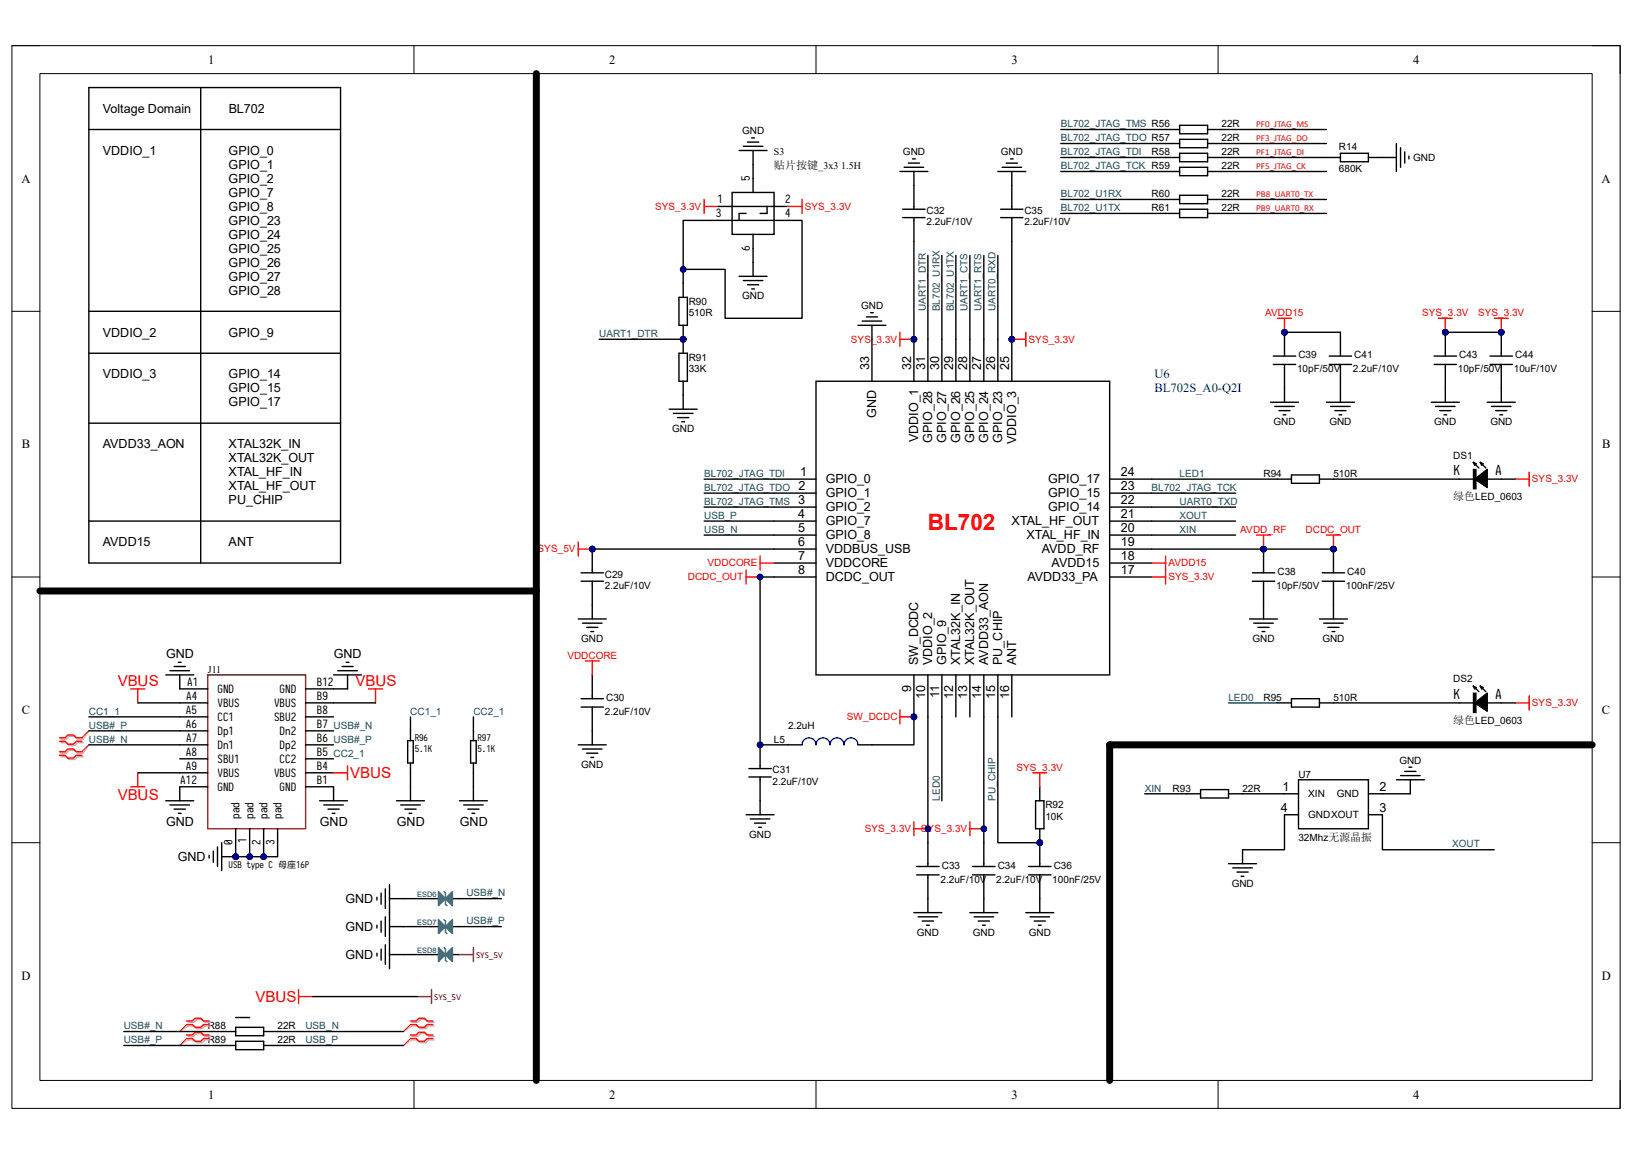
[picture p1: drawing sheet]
<svg xmlns="http://www.w3.org/2000/svg" width="297mm" height="210mm" viewBox="0 0 297 210" stroke-linecap="round" stroke-linejoin="round" font-family="sans-serif">
<path d="M2.2 8.3h292.7v193.4h-292.7z" fill="none" stroke="#000" stroke-width=".18"/>
<path d="M7.3 13.4h282.5v183.2h-282.5z" fill-rule="evenodd" fill="#fff"/>
<g fill="none" stroke="#000" stroke-width=".18">
<path d="M2.2 8.3h5.1M7.3 13.4h282.5v183.2h-282.5zM75.3 8.3v5.1M148.5 8.3v5.1M221.7 8.3v5.1M289.8 8.3h5.1v5.1M2.2 56.7h5.1M289.8 56.7h5.1M2.2 105h5.1M289.8 105h5.1M2.2 153.4h5.1M289.8 153.4h5.1"/>
<path d="M75.3 196.6v5.1M148.5 196.6v5.1M221.7 196.6v5.1M294.9 196.6v5.1"/>
</g>
<circle cx="166.3" cy="130.5" r=".51" fill="#000080"/>
<circle cx="166.3" cy="130.5" r=".51" fill="none" stroke="#000080" stroke-width=".18"/>
<circle cx="184.1" cy="61.7" r=".51" fill="#000080"/>
<circle cx="184.1" cy="61.7" r=".51" fill="none" stroke="#000080" stroke-width=".18"/>
<circle cx="166.3" cy="61.7" r=".51" fill="#000080"/>
<circle cx="166.3" cy="61.7" r=".51" fill="none" stroke="#000080" stroke-width=".18"/>
<path d="M148.5 69.4h53.5v53.4h-53.5z" fill-rule="evenodd" fill="#fff"/>
<path d="M148.5 69.4h53.5v53.4h-53.5zM140.9 87.2h7.6M140.9 89.7h7.6M140.9 92.3h7.6M140.9 94.8h7.6M140.9 97.4h7.6M140.9 99.9h7.6M140.9 102.5h7.6M140.9 105h7.6M166.3 122.8v7.7" fill="none" stroke="#000" stroke-width=".25"/>
<circle cx="166.3" cy="130.5" r=".51" fill="#000080"/>
<circle cx="166.3" cy="130.5" r=".51" fill="none" stroke="#000080" stroke-width=".18"/>
<g fill="none" stroke="#000" stroke-width=".25">
<path d="M184.1 61.7v7.7M202 99.9h7.6M202 97.4h7.6M202 94.8h7.6M202 92.3h7.6M202 89.7h7.6M202 87.2h7.6M202 105h7.6M202 102.5h7.6M168.9 122.8v7.7M171.4 122.8v7.7M174 122.8v7.7"/>
<path d="M176.5 122.8v7.7M179 122.8v7.7M181.6 122.8v7.7M184.1 122.8v7.7"/>
</g>
<circle cx="184.1" cy="61.7" r=".51" fill="#000080"/>
<circle cx="184.1" cy="61.7" r=".51" fill="none" stroke="#000080" stroke-width=".18"/>
<path d="M166.3 61.7v7.7M168.9 61.7v7.7M171.4 61.7v7.7M174 61.7v7.7M176.5 61.7v7.7M179 61.7v7.7M181.6 61.7v7.7" fill="none" stroke="#000" stroke-width=".25"/>
<circle cx="166.3" cy="61.7" r=".51" fill="#000080"/>
<circle cx="166.3" cy="61.7" r=".51" fill="none" stroke="#000080" stroke-width=".18"/>
<g fill="none" stroke="#000" stroke-width=".25">
<path d="M16.2 15.9h45.8v86.6h-45.8zM36.5 15.9v86.6M16.2 23.6h45.8M16.2 56.7h45.8M16.2 64.3h45.8M16.2 77h45.8M158.7 61.7v7.7M16.2 94.8h45.8M40.3 190.3h2.6M40.3 187.7h2.6M42.9 187h5.1v1.5h-5.1zM42.9 189.5h5.1v1.5h-5.1z"/>
<path d="M48 190.3h2.5M48 187.7h2.5"/>
</g>
<path d="M105.2 98.6v2.6M105.2 99.9h2.6" fill="none" stroke="#f00" stroke-width=".25"/>
<circle cx="107.8" cy="99.9" r=".51" fill="#000080"/>
<circle cx="107.8" cy="99.9" r=".51" fill="none" stroke="#000080" stroke-width=".18"/>
<path d="M105.2 112.6h5.1M106 113.4h3.6M106.8 114.2h2M107.5 114.9h.5M107.8 110.1v2.5" fill="none" stroke="#000" stroke-width=".25"/>
<circle cx="107.8" cy="99.9" r=".51" fill="#000080"/>
<circle cx="107.8" cy="99.9" r=".51" fill="none" stroke="#000080" stroke-width=".18"/>
<path d="M107.8 99.9v3.8" fill="none" stroke="#000" stroke-width=".25"/>
<circle cx="107.8" cy="99.9" r=".51" fill="#000080"/>
<circle cx="107.8" cy="99.9" r=".51" fill="none" stroke="#000080" stroke-width=".18"/>
<path d="M105.8 105.8h4M105.8 104.2h4M107.8 103.7v.5M107.8 105.8v4.3" fill="none" stroke="#000" stroke-width=".25"/>
<path d="M236.3 141.9h12.7v8.9h-12.7z" fill-rule="evenodd" fill="#fff"/>
<g fill="none" stroke="#000" stroke-width=".25">
<path d="M256.4 139.6h.5M216 144.5h2.5M218.5 143.7h5.1v1.5h-5.1zM223.6 144.5h2.5M223.6 157.2h5.1M224.3 157.9h3.6M225.1 158.7h2.1M225.9 159.5h.5M226.1 154.6v2.6M233.8 144.5h2.5M233.8 148.3h2.5M236.3 141.9h12.7v8.9h-12.7z"/>
<path d="M249 144.5h2.6M249 148.3h2.6M254.1 141.9h5.1M254.9 141.1h3.6M255.7 140.4h2M256.7 141.9v2.6M166.3 166.1h5.1M167.1 166.9h3.6M167.9 167.6h2M168.6 168.4h.5M168.9 163.5v2.6"/>
</g>
<path d="M166.3 149.5v2.6M166.3 150.8h2.6" fill="none" stroke="#f00" stroke-width=".25"/>
<circle cx="168.9" cy="150.8" r=".51" fill="#000080"/>
<circle cx="168.9" cy="150.8" r=".51" fill="none" stroke="#000080" stroke-width=".18"/>
<path d="M143.4 135.6h2.6M156.1 135.6h2.6" fill="none" stroke="#000" stroke-width=".25"/>
<path d="M146 135.6a1.27 1.27 0 0 1 1.2-1.3 1.27 1.27 0 0 1 1.3 1.3 1.27 1.27 0 0 1 1.3-1.3 1.27 1.27 0 0 1 1.3 1.3 1.27 1.27 0 0 1 1.2-1.3 1.27 1.27 0 0 1 1.3 1.3 1.27 1.27 0 0 1 1.3-1.3 1.27 1.27 0 0 1 1.2 1.3" fill="none" stroke="#00f" stroke-width=".25"/>
<path d="M135.8 103.7v2.6M135.8 105h2.5" fill="none" stroke="#f00" stroke-width=".25"/>
<circle cx="138.3" cy="105" r=".51" fill="#000080"/>
<circle cx="138.3" cy="105" r=".51" fill="none" stroke="#000080" stroke-width=".18"/>
<path d="M163.8 129.2v2.5M163.8 130.5h2.5" fill="none" stroke="#f00" stroke-width=".25"/>
<circle cx="166.3" cy="130.5" r=".51" fill="#000080"/>
<circle cx="166.3" cy="130.5" r=".51" fill="none" stroke="#000080" stroke-width=".18"/>
<path d="M232.5 87.2h2.5M235 86.4h5.1v1.6h-5.1zM240.1 87.2h2.6M265.6 87.2h2.5M268.1 84.1l1 1.1M268.1 84.1l.5 .3-.2 .3zM268.4 87.2l2.3-1.8v3.3zM269.4 84.1l1 1.1M269.4 84.1l.5 .3-.2 .3zM270.7 87.2h2.5" fill="none" stroke="#000" stroke-width=".25"/>
<g fill="#000">
<path d="M268.4 87.2l2.3-1.8v3.3z"/>
<path d="M268.1 85.4h.5v3.6h-.5z" fill-rule="evenodd"/>
</g>
<path d="M268.1 85.4h.5v3.6h-.5z" fill="none" stroke="#000" stroke-width=".18"/>
<path d="M163.8 60.5v2.5M163.8 61.7h2.5M275.8 87.2h2.5M278.3 85.9v2.6" fill="none" stroke="#f00" stroke-width=".25"/>
<circle cx="166.3" cy="61.7" r=".51" fill="#000080"/>
<circle cx="166.3" cy="61.7" r=".51" fill="none" stroke="#000080" stroke-width=".18"/>
<path d="M184.1 61.7h2.6M186.7 60.5v2.5" fill="none" stroke="#f00" stroke-width=".25"/>
<circle cx="184.1" cy="61.7" r=".51" fill="#000080"/>
<circle cx="184.1" cy="61.7" r=".51" fill="none" stroke="#000080" stroke-width=".18"/>
<path d="M176.5 149.6v2.5M176.5 150.8h2.5" fill="none" stroke="#f00" stroke-width=".25"/>
<circle cx="179" cy="150.8" r=".51" fill="#000080"/>
<circle cx="179" cy="150.8" r=".51" fill="none" stroke="#000080" stroke-width=".18"/>
<path d="M241.4 73.2h5.1M241.9 66.3h4.1M241.9 64.8h4.1M242.2 74h3.5M242.9 74.7h2.1M243.7 75.5h.5M243.9 60.5v4.3M243.9 66.3v6.9" fill="none" stroke="#000" stroke-width=".25"/>
<circle cx="233.8" cy="60.5" r=".51" fill="#000080"/>
<circle cx="233.8" cy="60.5" r=".51" fill="none" stroke="#000080" stroke-width=".18"/>
<path d="M233.8 60.5v3.8" fill="none" stroke="#000" stroke-width=".25"/>
<circle cx="233.8" cy="60.5" r=".51" fill="#000080"/>
<circle cx="233.8" cy="60.5" r=".51" fill="none" stroke="#000080" stroke-width=".18"/>
<path d="M231.2 73.2h5.1M231.7 66.3h4.1M231.7 64.8h4.1M232 74h3.6M232.7 74.7h2.1M233.5 75.5h.5M233.8 64.3v.5M233.8 66.3v6.9" fill="none" stroke="#000" stroke-width=".25"/>
<path d="M232.5 57.9h2.5M233.8 57.9v2.6M209.6 102.5h2.5M212.1 101.2v2.5" fill="none" stroke="#f00" stroke-width=".25"/>
<circle cx="233.8" cy="60.5" r=".51" fill="#000080"/>
<circle cx="233.8" cy="60.5" r=".51" fill="none" stroke="#000080" stroke-width=".18"/>
<path d="M228.7 97.4h2.5M230 97.4v2.5" fill="none" stroke="#f00" stroke-width=".25"/>
<circle cx="229.9" cy="99.9" r=".51" fill="#000080"/>
<circle cx="229.9" cy="99.9" r=".51" fill="none" stroke="#000080" stroke-width=".18"/>
<path d="M241.4 97.4h2.5M242.7 97.4v2.5" fill="none" stroke="#f00" stroke-width=".25"/>
<circle cx="242.7" cy="99.9" r=".51" fill="#000080"/>
<circle cx="242.7" cy="99.9" r=".51" fill="none" stroke="#000080" stroke-width=".18"/>
<circle cx="242.7" cy="99.9" r=".51" fill="#000080"/>
<circle cx="242.7" cy="99.9" r=".51" fill="none" stroke="#000080" stroke-width=".18"/>
<path d="M242.7 99.9v3.8" fill="none" stroke="#000" stroke-width=".25"/>
<circle cx="242.7" cy="99.9" r=".51" fill="#000080"/>
<circle cx="242.7" cy="99.9" r=".51" fill="none" stroke="#000080" stroke-width=".18"/>
<path d="M240.1 112.6h5.1M240.6 105.8h4.1M240.6 104.2h4.1M240.9 113.4h3.6M241.7 114.2h2M242.4 114.9h.5M242.7 103.7v.5M242.7 105.8v6.8" fill="none" stroke="#000" stroke-width=".25"/>
<circle cx="229.9" cy="99.9" r=".51" fill="#000080"/>
<circle cx="229.9" cy="99.9" r=".51" fill="none" stroke="#000080" stroke-width=".18"/>
<path d="M230 99.9v3.8" fill="none" stroke="#000" stroke-width=".25"/>
<circle cx="229.9" cy="99.9" r=".51" fill="#000080"/>
<circle cx="229.9" cy="99.9" r=".51" fill="none" stroke="#000080" stroke-width=".18"/>
<g fill="none" stroke="#000" stroke-width=".25">
<path d="M227.4 112.6h5.1M227.9 105.8h4.1M227.9 104.2h4.1M228.2 113.4h3.5M228.9 114.2h2.1M229.7 114.9h.5M230 103.7v.5M230 105.8v6.8M135.8 148.3h5.1M136.5 149h3.6M137.3 149.8h2M138.1 150.6h.5"/>
<path d="M138.3 145.7v2.6"/>
</g>
<path d="M209.6 105h2.5M212.1 103.7v2.6" fill="none" stroke="#f00" stroke-width=".25"/>
<circle cx="138.3" cy="135.6" r=".51" fill="#000080"/>
<circle cx="138.3" cy="135.6" r=".51" fill="none" stroke="#000080" stroke-width=".18"/>
<path d="M138.3 135.6v3.8" fill="none" stroke="#000" stroke-width=".25"/>
<circle cx="138.3" cy="135.6" r=".51" fill="#000080"/>
<circle cx="138.3" cy="135.6" r=".51" fill="none" stroke="#000080" stroke-width=".18"/>
<path d="M136.3 139.9h4.1M138.3 139.4v.5M136.3 141.4h4.1M138.3 141.4v4.3" fill="none" stroke="#000" stroke-width=".25"/>
<circle cx="273.2" cy="60.5" r=".51" fill="#000080"/>
<circle cx="273.2" cy="60.5" r=".51" fill="none" stroke="#000080" stroke-width=".18"/>
<path d="M273.2 60.5v3.8" fill="none" stroke="#000" stroke-width=".25"/>
<circle cx="273.2" cy="60.5" r=".51" fill="#000080"/>
<circle cx="273.2" cy="60.5" r=".51" fill="none" stroke="#000080" stroke-width=".18"/>
<path d="M270.7 73.2h5.1M271.2 66.3h4.1M271.2 64.8h4.1M271.4 74h3.6M272.2 74.7h2M273 75.5h.5M273.2 64.3v.5M273.2 66.3v6.9" fill="none" stroke="#000" stroke-width=".25"/>
<circle cx="263" cy="60.5" r=".51" fill="#000080"/>
<circle cx="263" cy="60.5" r=".51" fill="none" stroke="#000080" stroke-width=".18"/>
<path d="M263 60.5v3.8" fill="none" stroke="#000" stroke-width=".25"/>
<circle cx="263" cy="60.5" r=".51" fill="#000080"/>
<circle cx="263" cy="60.5" r=".51" fill="none" stroke="#000080" stroke-width=".18"/>
<path d="M260.5 73.2h5.1M261 66.3h4.1M261 64.8h4.1M261.2 74h3.6M262 74.7h2.1M262.8 75.5h.5M263 64.3v.5M263 66.3v6.9" fill="none" stroke="#000" stroke-width=".25"/>
<path d="M261.8 57.9h2.5M263 57.9v2.6" fill="none" stroke="#f00" stroke-width=".25"/>
<circle cx="263" cy="60.5" r=".51" fill="#000080"/>
<circle cx="263" cy="60.5" r=".51" fill="none" stroke="#000080" stroke-width=".18"/>
<path d="M271.9 57.9h2.6M273.2 57.9v2.6" fill="none" stroke="#f00" stroke-width=".25"/>
<circle cx="273.2" cy="60.5" r=".51" fill="#000080"/>
<circle cx="273.2" cy="60.5" r=".51" fill="none" stroke="#000080" stroke-width=".18"/>
<path d="M177 159.2h4.1M177 157.7h4.1M179 153.4v4.3M179 159.2v6.9M176.5 166.1h5.1M177.3 166.9h3.5M178 167.6h2.1M178.8 168.4h.5" fill="none" stroke="#000" stroke-width=".25"/>
<circle cx="189.2" cy="153.4" r=".51" fill="#000080"/>
<circle cx="189.2" cy="153.4" r=".51" fill="none" stroke="#000080" stroke-width=".18"/>
<path d="M189.2 153.4v3.8" fill="none" stroke="#000" stroke-width=".25"/>
<circle cx="189.2" cy="153.4" r=".51" fill="#000080"/>
<circle cx="189.2" cy="153.4" r=".51" fill="none" stroke="#000080" stroke-width=".18"/>
<path d="M187.2 159.2h4.1M187.2 157.7h4.1M189.2 157.2v.5M189.2 159.2v6.9M186.7 166.1h5.1M187.5 166.9h3.5M188.2 167.6h2M189 168.4h.5" fill="none" stroke="#000" stroke-width=".25"/>
<circle cx="189.2" cy="153.4" r=".51" fill="#000080"/>
<circle cx="189.2" cy="153.4" r=".51" fill="none" stroke="#000080" stroke-width=".18"/>
<path d="M189.2 143.2v2.5M189.2 150.8v2.6" fill="none" stroke="#000" stroke-width=".25"/>
<circle cx="189.2" cy="153.4" r=".51" fill="#000080"/>
<circle cx="189.2" cy="153.4" r=".51" fill="none" stroke="#000080" stroke-width=".18"/>
<g fill="none" stroke="#000" stroke-width=".25">
<path d="M163.8 31.2h5.1M164.3 38.1h4.1M164.3 39.6h4.1M164.5 30.4h3.6M165.3 29.7h2M166.1 28.9h.5M166.3 31.2v6.9M166.3 39.6v4.3M181.6 31.2h5.1M182.1 38.1h4.1M182.1 39.6h4.1M182.4 30.4h3.5"/>
<path d="M183.1 29.7h2.1M183.9 28.9h.5M184.1 31.2v6.9M184.1 39.6v4.3M105.2 135.6h5.1M105.8 128.7h4M105.8 127.2h4M106 136.3h3.6M106.8 137.1h2M107.5 137.8h.5M107.8 122.8v4.4M107.8 128.7v6.9"/>
<path d="M166.8 159.2h4.1M166.8 157.7h4.1M168.9 153.4v4.3M168.9 159.2v4.3M188.5 145.7h1.5v5.1h-1.5z"/>
</g>
<path d="M138.3 101.2v2.5M138.3 102.5h2.6M106.5 120.3h2.6M107.8 120.3v2.5M188 140.6h2.5M189.2 140.6v2.6" fill="none" stroke="#f00" stroke-width=".25"/>
<circle cx="124.3" cy="61.7" r=".51" fill="#000080"/>
<circle cx="124.3" cy="61.7" r=".51" fill="none" stroke="#000080" stroke-width=".18"/>
<path d="M124.3 61.7v2.6" fill="none" stroke="#000" stroke-width=".25"/>
<circle cx="124.3" cy="61.7" r=".51" fill="#000080"/>
<circle cx="124.3" cy="61.7" r=".51" fill="none" stroke="#000080" stroke-width=".18"/>
<path d="M121.8 74.5h5.1M122.5 75.2h3.6M123.3 76h2M123.6 64.3h1.5v5.1h-1.5zM124.1 76.8h.5M124.3 69.4v5.1" fill="none" stroke="#000" stroke-width=".25"/>
<circle cx="124.3" cy="61.7" r=".51" fill="#000080"/>
<circle cx="124.3" cy="61.7" r=".51" fill="none" stroke="#000080" stroke-width=".18"/>
<path d="M124.3 59.2v2.5" fill="none" stroke="#000" stroke-width=".25"/>
<circle cx="124.3" cy="61.7" r=".51" fill="#000080"/>
<circle cx="124.3" cy="61.7" r=".51" fill="none" stroke="#000080" stroke-width=".18"/>
<g fill="none" stroke="#000" stroke-width=".25">
<path d="M130.7 37.6h2.5M134.5 27.4h5.1M135.3 26.6h3.5M136 25.9h2.1M136.8 25.1h.5M137.1 27.4v2.5M140.9 37.6h2.5M123.6 54.1h1.5v5.1h-1.5zM124.3 51.6v2.5M130.7 40.1h2.5M134.5 50.3h5.1M135.3 51.1h3.5"/>
<path d="M136 51.8h2.1M136.8 52.6h.5M137.1 47.7v2.6M140.9 40.1h2.5"/>
</g>
<path d="M128.1 36.3v2.5M128.1 37.6h2.6M34 185.8h1l.5-.5h1l.5 .5h1.1M34 186.5h1l.5 .5h1l.5-.5h1.1M34 188.4h1l.5-.5h1l.5 .5h1.1M34 189h1l.5 .5h1l.5-.5h1.1M74.7 185.8h1l.5-.5h1l.6 .5h1M74.7 186.5h1l.5 .5h1l.6-.5h1M74.7 188.4h1l.5-.5h1l.6 .5h1M74.7 189h1l.5 .5h1l.6-.5h1" fill="none" stroke="#f00" stroke-width=".25"/>
<path d="M34.2 186.1h1.1l.5-.5h1l.5 .5h1M34.2 186.7h1.1l.5 .5h1l.5-.5h1M34.2 188.6h1.1l.5-.5h1l.5 .5h1M34.2 189.3h1.1l.5 .5h1l.5-.5h1M75 186.1h1l.5-.5h1l.5 .5h1M75 186.7h1l.5 .5h1l.5-.5h1M75 188.6h1l.5-.5h1l.5 .5h1M75 189.3h1l.5 .5h1l.5-.5h1" fill="none" stroke="#d0a3a3" stroke-width=".25"/>
<path d="M34.2 186.7l-1.5 1M34.2 189.3l-1.5 1M75 186.7l-1.6 1M75 189.3l-1.6 1" fill="none" stroke="#d0a3a3" stroke-width=".18"/>
<path d="M34 186.5l-1.3 1.2M34 189l-1.3 1.3M74.7 186.5l-1.3 1.2M74.7 189l-1.3 1.3" fill="none" stroke="#f00" stroke-width=".18"/>
<path d="M97.6 13.4v183.2M7.3 107.6h90.3M289.8 135.6h-87.8v61" fill="none" stroke="#000" stroke-width="1.3"/>
<path d="M133.2 35h7.7v7.7h-7.7z" fill-rule="evenodd" fill="#fff"/>
<g fill="none" stroke="#000" stroke-width=".25">
<path d="M133.2 35h7.7v7.7h-7.7zM133.2 37.6h7.7M135.8 38.8h-1.3v1.3M137.1 32.5v2.5M139.6 37.6v1.2h-1.3M133.2 40.1h7.7M137.1 42.7v2.5M232.5 127.9h2.5M235 127.2h5.1v1.5h-5.1zM240.1 127.9h2.6M265.6 127.9h2.5M268.1 124.9l1 1"/>
<path d="M268.1 124.9l.5 .2-.2 .3zM268.4 127.9l2.3-1.8v3.3zM269.4 124.9l1 1M269.4 124.9l.5 .2-.2 .3zM270.7 127.9h2.5"/>
</g>
<path d="M143.4 37.6h2.6M146 36.3v2.5M275.8 127.9h2.5M278.3 126.6v2.6" fill="none" stroke="#f00" stroke-width=".25"/>
<g fill="#000">
<path d="M268.4 127.9l2.3-1.8v3.3z"/>
<path d="M268.1 126.1h.5v3.6h-.5z" fill-rule="evenodd"/>
</g>
<path d="M268.1 126.1h.5v3.6h-.5z" fill="none" stroke="#000" stroke-width=".18"/>
<circle cx="42.9" cy="155.9" r=".51" fill="#000080"/>
<circle cx="42.9" cy="155.9" r=".51" fill="none" stroke="#000080" stroke-width=".18"/>
<circle cx="45.4" cy="155.9" r=".51" fill="#000080"/>
<circle cx="45.4" cy="155.9" r=".51" fill="none" stroke="#000080" stroke-width=".18"/>
<circle cx="48" cy="155.9" r=".51" fill="#000080"/>
<circle cx="48" cy="155.9" r=".51" fill="none" stroke="#000080" stroke-width=".18"/>
<path d="M37.8 122.8h17.8v28h-17.8z" fill-rule="evenodd" fill="#fff"/>
<path d="M37.8 122.8h17.8v28h-17.8z" fill="none" stroke="#800000" stroke-width=".25"/>
<g fill="none" stroke="#000" stroke-width=".25">
<path d="M32.7 125.4h5.1M32.7 127.9h5.1M32.7 130.5h5.1M32.7 133h5.1M32.7 135.6h5.1M32.7 138.1h5.1M55.6 125.4h5.1M55.6 127.9h5.1M55.6 130.5h5.1M55.6 133h5.1M55.6 135.6h5.1M55.6 138.1h5.1"/>
<path d="M32.7 140.6h5.1M32.7 143.2h5.1M42.9 150.8v5.1M55.6 140.6h5.1M55.6 143.2h5.1"/>
</g>
<circle cx="42.9" cy="155.9" r=".51" fill="#000080"/>
<circle cx="42.9" cy="155.9" r=".51" fill="none" stroke="#000080" stroke-width=".18"/>
<path d="M45.4 150.8v5.1" fill="none" stroke="#000" stroke-width=".25"/>
<circle cx="45.4" cy="155.9" r=".51" fill="#000080"/>
<circle cx="45.4" cy="155.9" r=".51" fill="none" stroke="#000080" stroke-width=".18"/>
<path d="M48 150.8v5.1" fill="none" stroke="#000" stroke-width=".25"/>
<circle cx="48" cy="155.9" r=".51" fill="#000080"/>
<circle cx="48" cy="155.9" r=".51" fill="none" stroke="#000080" stroke-width=".18"/>
<g fill="none" stroke="#000" stroke-width=".25">
<path d="M30.2 122.8h5.1M30.9 122.1h3.6M31.7 121.3h2M32.5 120.5h.5M32.7 122.8v2.6M60.7 122.8h5.1M61.5 122.1h3.5M62.2 121.3h2.1M63 120.5h.5M63.3 122.8v2.6M74.2 134.8h1v4.1h-1zM74.7 130.5v4.3"/>
<path d="M74.7 138.9v6.8M30.2 145.7h5.1M30.9 146.5h3.6M31.7 147.3h2M32.5 148h.5M32.7 143.2v2.5M38.1 155.7v.5M38.8 154.9v2M39.6 154.1v3.6M40.3 153.4v5.1M40.3 155.9h2.6M50.5 150.8v5.1"/>
<path d="M58.2 145.7h5.1M58.9 146.5h3.6M59.7 147.3h2M60.5 148h.5M60.7 143.2v2.5M72.2 145.7h5M72.9 146.5h3.6M73.7 147.3h2M74.4 148h.6"/>
</g>
<circle cx="42.9" cy="155.9" r=".51" fill="#000080"/>
<circle cx="42.9" cy="155.9" r=".51" fill="none" stroke="#000080" stroke-width=".18"/>
<g fill="none" stroke="#f00" stroke-width=".25">
<path d="M10.8 134.9h1l.6 .5h1l.5-.5h1M10.8 134.3h1l.6-.5h1l.5 .5h1M10.8 137.5h1l.6 .5h1l.5-.5h1M10.8 136.8h1l.6-.5h1l.5 .5h1M23.8 125.4h2.5M25.1 125.4v2.5M63.3 139.4v2.5M67.1 125.4h2.5M68.3 125.4v2.5M23.8 143.2h2.5M25.1 140.6v2.6M60.7 140.6h2.6"/>
<path d="M54.3 180.1v2.5M54.3 181.4h2.6"/>
</g>
<g fill="none" stroke="#000" stroke-width=".25">
<path d="M212.1 23.6h2.6M212.1 26.1h2.6M212.1 28.7h2.6M212.1 31.2h2.6M212.1 36.3h2.6M212.1 38.8h2.6M214.7 22.8h5.1v1.5h-5.1zM214.7 25.4h5.1v1.5h-5.1zM214.7 27.9h5.1v1.5h-5.1zM214.7 30.4h5.1v1.6h-5.1zM214.7 35.5h5.1v1.6h-5.1zM214.7 38.1h5.1v1.5h-5.1z"/>
<path d="M219.8 23.6h2.5M219.8 26.1h2.5M219.8 28.7h2.5M219.8 31.2h2.5M219.8 36.3h2.5M219.8 38.8h2.5M85.6 134.8h1.1v4.1h-1.1zM86.2 130.5v4.3M86.2 138.9v6.8M83.6 145.7h5.1M84.4 146.5h3.5M85.1 147.3h2.1"/>
<path d="M85.9 148h.5M78.5 163.5h1.3M82.3 163.5h1.3"/>
</g>
<path d="M11.1 135.2h1l.5 .5h1l.5-.5h1.1M11.1 134.5h1l.5-.5h1l.5 .5h1.1M11.1 137.7h1l.5 .5h1l.5-.5h1.1M11.1 137.1h1l.5-.5h1l.5 .5h1.1" fill="none" stroke="#d0a3a3" stroke-width=".25"/>
<path d="M16.2 133l-1 1.5M16.2 135.6l-1 1.5" fill="none" stroke="#d0a3a3" stroke-width=".18"/>
<path d="M16.2 133l-1.3 1.3M16.2 135.6l-1.3 1.2" fill="none" stroke="#f00" stroke-width=".18"/>
<path d="M76 181.4h2.5M78.5 180.1v2.5" fill="none" stroke="#800000" stroke-width=".25"/>
<path d="M79.8 162.3l1.3 1.2-1.3 1.3z" fill="#0b5394"/>
<path d="M79.8 162.3l1.3 1.2-1.3 1.3z" fill="none" stroke="#0b5394" stroke-width=".25"/>
<path d="M81.1 163.5l1.2-1.2v2.5z" fill="#0b5394"/>
<path d="M80.8 162.3l.3 .2v2.1l.2 .2M81.1 163.5l1.2-1.2v2.5z" fill="none" stroke="#0b5394" stroke-width=".25"/>
<path d="M68.6 163.3v.5M69.4 162.5v2.1M70.1 161.8v3.5M70.9 161v5.1M70.9 163.5h2.5M78.5 168.6h1.3M82.3 168.6h1.3" fill="none" stroke="#000" stroke-width=".25"/>
<path d="M79.8 167.4l1.3 1.2-1.3 1.3z" fill="#0b5394"/>
<path d="M79.8 167.4l1.3 1.2-1.3 1.3z" fill="none" stroke="#0b5394" stroke-width=".25"/>
<path d="M81.1 168.6l1.2-1.2v2.5z" fill="#0b5394"/>
<path d="M80.8 167.4l.3 .2v2.1l.2 .2M81.1 168.6l1.2-1.2v2.5z" fill="none" stroke="#0b5394" stroke-width=".25"/>
<path d="M68.6 168.4v.5M69.4 167.6v2.1M70.1 166.9v3.5M70.9 166.1v5.1M70.9 168.6h2.5M78.5 173.7h1.3M82.3 173.7h1.3" fill="none" stroke="#000" stroke-width=".25"/>
<path d="M79.8 172.5l1.3 1.2-1.3 1.3z" fill="#0b5394"/>
<path d="M79.8 172.5l1.3 1.2-1.3 1.3z" fill="none" stroke="#0b5394" stroke-width=".25"/>
<path d="M81.1 173.7l1.2-1.2v2.5z" fill="#0b5394"/>
<path d="M80.8 172.5l.3 .2v2l.2 .3M81.1 173.7l1.2-1.2v2.5z" fill="none" stroke="#0b5394" stroke-width=".25"/>
<g fill="none" stroke="#000" stroke-width=".25">
<path d="M241.4 28.7h2.5M243.9 27.9h5.1v1.5h-5.1zM249 28.7h5.1M254.1 26.1v5.1M254.9 26.9v3.5M255.7 27.6v2.1M256.4 28.4v.5M156.1 59.2h5.1M156.9 58.4h3.6M157.7 57.7h2M158.4 56.9h.5M158.7 59.2v2.5"/>
<path d="M107.8 99.9h33.1M68.6 173.5v.5M69.4 172.7v2M70.1 171.9v3.6M70.9 171.2v5.1M70.9 173.7h2.5M22.5 187.7h17.8M22.5 190.3h17.8M42.9 185.2h2.5M50.5 187.7h22.9M50.5 190.3h22.9"/>
</g>
<path d="M83.6 173.7h2.6M86.2 172.5v2.5" fill="none" stroke="#800000" stroke-width=".25"/>
<circle cx="107.8" cy="99.9" r=".51" fill="#000080"/>
<circle cx="107.8" cy="99.9" r=".51" fill="none" stroke="#000080" stroke-width=".18"/>
<path d="M209.6 97.4h15.3M209.6 94.8h15.3M166.3 130.5v5.1h-7.6M208.3 144.5h7.7M226.1 144.5h7.7M233.8 148.3v6.3h-7.7M251.6 148.3v6.3h20.3M251.6 144.5h5.1" fill="none" stroke="#000" stroke-width=".25"/>
<circle cx="166.3" cy="130.5" r=".51" fill="#000080"/>
<circle cx="166.3" cy="130.5" r=".51" fill="none" stroke="#000080" stroke-width=".18"/>
<path d="M140.9 105h-2.6v30.6h5.1" fill="none" stroke="#000" stroke-width=".25"/>
<circle cx="138.3" cy="135.6" r=".51" fill="#000080"/>
<circle cx="138.3" cy="135.6" r=".51" fill="none" stroke="#000080" stroke-width=".18"/>
<circle cx="138.3" cy="105" r=".51" fill="#000080"/>
<circle cx="138.3" cy="105" r=".51" fill="none" stroke="#000080" stroke-width=".18"/>
<g fill="none" stroke="#000" stroke-width=".25">
<path d="M168.9 46.5v15.2M171.4 46.5v15.2M174 46.5v15.2M176.5 46.5v15.2M179 46.5v15.2M181.6 46.5v15.2M233.8 60.5h10.1M128.1 87.2h12.8M128.1 92.3h12.8M128.1 89.7h12.8M128.1 97.4h12.8M209.6 87.2h22.9"/>
<path d="M209.6 92.3h15.3M242.7 87.2h22.9M273.2 87.2h2.6M171.4 130.5v15.2"/>
</g>
<circle cx="233.8" cy="60.5" r=".51" fill="#000080"/>
<circle cx="233.8" cy="60.5" r=".51" fill="none" stroke="#000080" stroke-width=".18"/>
<path d="M209.6 99.9h33.1" fill="none" stroke="#000" stroke-width=".25"/>
<circle cx="229.9" cy="99.9" r=".51" fill="#000080"/>
<circle cx="229.9" cy="99.9" r=".51" fill="none" stroke="#000080" stroke-width=".18"/>
<circle cx="242.7" cy="99.9" r=".51" fill="#000080"/>
<circle cx="242.7" cy="99.9" r=".51" fill="none" stroke="#000080" stroke-width=".18"/>
<path d="M263 60.5h10.2" fill="none" stroke="#000" stroke-width=".25"/>
<circle cx="263" cy="60.5" r=".51" fill="#000080"/>
<circle cx="263" cy="60.5" r=".51" fill="none" stroke="#000080" stroke-width=".18"/>
<circle cx="273.2" cy="60.5" r=".51" fill="#000080"/>
<circle cx="273.2" cy="60.5" r=".51" fill="none" stroke="#000080" stroke-width=".18"/>
<path d="M179 130.5v22.9" fill="none" stroke="#000" stroke-width=".25"/>
<circle cx="179" cy="150.8" r=".51" fill="#000080"/>
<circle cx="179" cy="150.8" r=".51" fill="none" stroke="#000080" stroke-width=".18"/>
<path d="M168.9 130.5v22.9" fill="none" stroke="#000" stroke-width=".25"/>
<circle cx="168.9" cy="150.8" r=".51" fill="#000080"/>
<circle cx="168.9" cy="150.8" r=".51" fill="none" stroke="#000080" stroke-width=".18"/>
<path d="M181.6 130.5v22.9h7.6" fill="none" stroke="#000" stroke-width=".25"/>
<circle cx="189.2" cy="153.4" r=".51" fill="#000080"/>
<circle cx="189.2" cy="153.4" r=".51" fill="none" stroke="#000080" stroke-width=".18"/>
<path d="M166.3 43.9v17.8" fill="none" stroke="#000" stroke-width=".25"/>
<circle cx="166.3" cy="61.7" r=".51" fill="#000080"/>
<circle cx="166.3" cy="61.7" r=".51" fill="none" stroke="#000080" stroke-width=".18"/>
<path d="M184.1 43.9v17.8" fill="none" stroke="#000" stroke-width=".25"/>
<circle cx="184.1" cy="61.7" r=".51" fill="#000080"/>
<circle cx="184.1" cy="61.7" r=".51" fill="none" stroke="#000080" stroke-width=".18"/>
<path d="M109.1 61.7h15.2" fill="none" stroke="#000" stroke-width=".25"/>
<circle cx="124.3" cy="61.7" r=".51" fill="#000080"/>
<circle cx="124.3" cy="61.7" r=".51" fill="none" stroke="#000080" stroke-width=".18"/>
<path d="M137.1 29.9v2.6M130.7 40.1h-6.4v11.5M137.1 45.2v2.5M128.1 94.8h12.8" fill="none" stroke="#000" stroke-width=".25"/>
<circle cx="124.3" cy="49" r=".51" fill="#000080"/>
<circle cx="124.3" cy="49" r=".51" fill="none" stroke="#000080" stroke-width=".18"/>
<path d="M143.4 40.1h2.6v17.8h-14v-8.9h-7.7" fill="none" stroke="#000" stroke-width=".25"/>
<circle cx="124.3" cy="49" r=".51" fill="#000080"/>
<circle cx="124.3" cy="49" r=".51" fill="none" stroke="#000080" stroke-width=".18"/>
<path d="M209.6 89.7h15.3M60.7 127.9h7.6M242.7 127.9h22.9M273.2 127.9h2.6M42.9 155.9h7.6" fill="none" stroke="#000" stroke-width=".25"/>
<path d="M223.6 127.9h8.9" fill="none" stroke="#000080" stroke-width=".25"/>
<circle cx="42.9" cy="155.9" r=".51" fill="#000080"/>
<circle cx="42.9" cy="155.9" r=".51" fill="none" stroke="#000080" stroke-width=".18"/>
<circle cx="45.4" cy="155.9" r=".51" fill="#000080"/>
<circle cx="45.4" cy="155.9" r=".51" fill="none" stroke="#000080" stroke-width=".18"/>
<circle cx="48" cy="155.9" r=".51" fill="#000080"/>
<circle cx="48" cy="155.9" r=".51" fill="none" stroke="#000080" stroke-width=".18"/>
<g fill="none" stroke="#000" stroke-width=".25">
<path d="M193.1 23.6h19M193.1 26.1h19M193.1 28.7h19M193.1 31.2h19M193.1 36.3h19M193.1 38.8h19M222.3 23.6h19.1M222.3 26.1h19.1M222.3 28.7h19.1M222.3 31.2h19.1M222.3 36.3h19.1M222.3 38.8h19.1"/>
<path d="M16.2 130.5h16.5M16.2 133h16.5M16.2 135.6h16.5M25.1 127.9h7.6M60.7 125.4h2.6M25.1 140.6h7.6M73.4 163.5h5.1M73.4 168.6h5.1M73.4 173.7h5.1M83.6 163.5h7.6M83.6 168.6h7.6M56.9 181.4h19.1"/>
</g>
<text font-size="4.1" fill="#f00" x="168.9" y="96.5">BL702</text>
<g font-size="2.8" fill="#f00">
<text x="21.4" y="124.8">VBUS</text>
<text x="64.7" y="124.8">VBUS</text>
<text x="63.8" y="141.6">VBUS</text>
<text x="21.4" y="145.7">VBUS</text>
<text x="46.5" y="182.3">VBUS</text>
</g>
<g font-size="2.5">
<text x="264.5" y="86.5">K</text>
<text x="272.1" y="86.5">A</text>
<text x="264.5" y="127.3">K</text>
<text x="272.1" y="127.3">A</text>
</g>
<g font-size="2.3">
<text x="37.9" y="11.6">1</text>
<text x="110.9" y="11.6">2</text>
<text x="184.1" y="11.6">3</text>
<text x="257.2" y="11.6">4</text>
<text x="18.7" y="20.5">Voltage Domain</text>
<text x="41.6" y="20.5">BL702</text>
<text x="18.7" y="28.2">VDDIO_1</text>
<text x="41.6" y="28.2">GPIO_0</text>
<text x="3.9" y="33.2">A</text>
<text x="41.6" y="30.7">GPIO_1</text>
<text x="41.6" y="33.3">GPIO_2</text>
<text x="41.6" y="35.8">GPIO_7</text>
<text x="291.5" y="33.2">A</text>
<text x="41.6" y="38.4">GPIO_8</text>
<text x="41.6" y="40.9">GPIO_23</text>
<text x="41.6" y="43.4">GPIO_24</text>
<text x="41.6" y="46">GPIO_25</text>
<text x="41.6" y="48.5">GPIO_26</text>
<text x="41.6" y="51.1">GPIO_27</text>
<text x="41.6" y="53.6">GPIO_28</text>
<text x="18.7" y="61.3">VDDIO_2</text>
<text x="41.6" y="61.3">GPIO_9</text>
<text x="18.7" y="68.9">VDDIO_3</text>
<text x="41.6" y="68.9">GPIO_14</text>
<text x="41.6" y="71.4">GPIO_15</text>
<text x="158.2" y="67.4" transform="rotate(-90 158.2 67.4)">33</text>
<text x="165.8" y="67.4" transform="rotate(-90 165.8 67.4)">32</text>
<text x="168.4" y="67.4" transform="rotate(-90 168.4 67.4)">31</text>
<text x="170.9" y="67.4" transform="rotate(-90 170.9 67.4)">30</text>
<text x="173.5" y="67.4" transform="rotate(-90 173.5 67.4)">29</text>
<text x="176" y="67.4" transform="rotate(-90 176 67.4)">28</text>
<text x="178.6" y="67.4" transform="rotate(-90 178.6 67.4)">27</text>
<text x="181.1" y="67.4" transform="rotate(-90 181.1 67.4)">26</text>
<text x="183.6" y="67.4" transform="rotate(-90 183.6 67.4)">25</text>
<text x="41.6" y="74">GPIO_17</text>
<text x="159.5" y="76.1" transform="rotate(-90 159.5 76.1)">GND</text>
<text x="4" y="81.6">B</text>
<text x="18.7" y="81.6">AVDD33_AON</text>
<text x="41.6" y="81.6">XTAL32K_IN</text>
<text x="167.1" y="80.5" transform="rotate(-90 167.1 80.5)">VDDIO_1</text>
<text x="169.7" y="80.6" transform="rotate(-90 169.7 80.6)">GPIO_28</text>
<text x="172.2" y="80.6" transform="rotate(-90 172.2 80.6)">GPIO_27</text>
<text x="174.8" y="80.6" transform="rotate(-90 174.8 80.6)">GPIO_26</text>
<text x="177.3" y="80.6" transform="rotate(-90 177.3 80.6)">GPIO_25</text>
<text x="179.8" y="80.6" transform="rotate(-90 179.8 80.6)">GPIO_24</text>
<text x="182.4" y="80.6" transform="rotate(-90 182.4 80.6)">GPIO_23</text>
<text x="184.9" y="80.8" transform="rotate(-90 184.9 80.8)">VDDIO_3</text>
<text x="291.6" y="81.6">B</text>
<text x="41.6" y="84.2">XTAL32K_OUT</text>
<text x="41.6" y="86.7">XTAL_HF_IN</text>
<text x="41.6" y="89.2">XTAL_HF_OUT</text>
<text x="145.3" y="89.2">2</text>
<text x="145.6" y="86.7">1</text>
<text x="150.3" y="88">GPIO_0</text>
<text x="190.8" y="88">GPIO_17</text>
<text x="204" y="89.2">23</text>
<text x="204" y="86.7">24</text>
<text x="41.6" y="91.8">PU_CHIP</text>
<text x="145.3" y="91.8">3</text>
<text x="145.3" y="94.3">4</text>
<text x="150.3" y="90.5">GPIO_1</text>
<text x="150.3" y="93">GPIO_2</text>
<text x="150.3" y="95.6">GPIO_7</text>
<text x="184.1" y="95.6">XTAL_HF_OUT</text>
<text x="190.8" y="93">GPIO_14</text>
<text x="190.8" y="90.5">GPIO_15</text>
<text x="204" y="94.3">21</text>
<text x="204" y="91.8">22</text>
<text x="18.7" y="99.4">AVDD15</text>
<text x="41.6" y="99.4">ANT</text>
<text x="145.3" y="96.9">5</text>
<text x="145.3" y="99.4">6</text>
<text x="145.3" y="102">7</text>
<text x="150.3" y="98.2">GPIO_8</text>
<text x="150.3" y="100.7">VDDBUS_USB</text>
<text x="186.8" y="98.2">XTAL_HF_IN</text>
<text x="189.6" y="100.7">AVDD_RF</text>
<text x="204" y="102">18</text>
<text x="204" y="99.4">19</text>
<text x="204" y="96.9">20</text>
<text x="145.3" y="104.5">8</text>
<text x="150.3" y="103.3">VDDCORE</text>
<text x="150.3" y="105.8">DCDC_OUT</text>
<text x="187" y="105.8">AVDD33_PA</text>
<text x="191.4" y="103.3">AVDD15</text>
<text x="204" y="104.5">17</text>
<text x="30.2" y="119.8">GND</text>
<text x="60.7" y="119.8">GND</text>
<text x="167.1" y="121" transform="rotate(-90 167.1 121)">SW_DCDC</text>
<text x="169.7" y="121" transform="rotate(-90 169.7 121)">VDDIO_2</text>
<text x="172.2" y="121" transform="rotate(-90 172.2 121)">GPIO_9</text>
<text x="174.8" y="121" transform="rotate(-90 174.8 121)">XTAL32K_IN</text>
<text x="177.3" y="121" transform="rotate(-90 177.3 121)">XTAL32K_OUT</text>
<text x="179.8" y="121" transform="rotate(-90 179.8 121)">AVDD33_AON</text>
<text x="182.4" y="121" transform="rotate(-90 182.4 121)">PU_CHIP</text>
<text x="184.9" y="121" transform="rotate(-90 184.9 121)">ANT</text>
<text x="4" y="130">C</text>
<text x="165.8" y="126" transform="rotate(-90 165.8 126)">9</text>
<text x="168.4" y="127.3" transform="rotate(-90 168.4 127.3)">10</text>
<text x="170.9" y="127" transform="rotate(-90 170.9 127)">11</text>
<text x="173.5" y="127.3" transform="rotate(-90 173.5 127.3)">12</text>
<text x="176" y="127.3" transform="rotate(-90 176 127.3)">13</text>
<text x="178.6" y="127.3" transform="rotate(-90 178.6 127.3)">14</text>
<text x="181.1" y="127.3" transform="rotate(-90 181.1 127.3)">15</text>
<text x="183.6" y="127.3" transform="rotate(-90 183.6 127.3)">16</text>
<text x="291.5" y="130">C</text>
<text x="233.4" y="144">1</text>
<text x="251" y="144">2</text>
<text x="233.1" y="147.8">4</text>
<text x="251" y="147.8">3</text>
<text x="30.2" y="150.3">GND</text>
<text x="58.2" y="150.3">GND</text>
<text x="72.2" y="150.3">GND</text>
<text x="83.7" y="150.3">GND</text>
<text x="32.3" y="156.7">GND</text>
<text x="62.9" y="164.3">GND</text>
<text x="62.9" y="169.4">GND</text>
<text x="3.9" y="178.3">D</text>
<text x="62.9" y="174.5">GND</text>
<text x="291.5" y="178.3">D</text>
<text x="37.9" y="199.9">1</text>
<text x="110.9" y="199.9">2</text>
<text x="184.1" y="199.9">3</text>
<text x="257.2" y="199.9">4</text>
</g>
<g font-size="2.3" fill="#000080">
<text x="210.1" y="68.9">U6</text>
<text x="210.1" y="71.4">BL702S_A0-Q2I</text>
</g>
<g font-size="2">
<text x="136.5" y="33" transform="rotate(-90 136.5 33)">5</text>
<text x="140.8" y="30.7">贴片按键_3x3 1.5H</text>
<text x="130.3" y="39.5">3</text>
<text x="130.6" y="37">1</text>
<text x="142.9" y="37">2</text>
<text x="142.9" y="39.5">4</text>
<text x="136.5" y="45.6" transform="rotate(-90 136.5 45.6)">6</text>
<text x="264.5" y="91.1">绿色LED_0603</text>
<text x="34.1" y="124.8">A1</text>
<text x="57.7" y="124.8">B12</text>
<text x="33.8" y="129.9">A5</text>
<text x="33.9" y="127.3">A4</text>
<text x="39.6" y="126.1">GND</text>
<text x="39.6" y="128.7">VBUS</text>
<text x="39.6" y="131.2">CC1</text>
<text x="49.9" y="131.2">SBU2</text>
<text x="49.9" y="128.7">VBUS</text>
<text x="50.9" y="126.1">GND</text>
<text x="57.7" y="129.9">B8</text>
<text x="57.7" y="127.3">B9</text>
<text x="264.5" y="131.8">绿色LED_0603</text>
<text x="33.8" y="132.5">A6</text>
<text x="33.8" y="137.5">A8</text>
<text x="33.9" y="135">A7</text>
<text x="39.6" y="133.7">Dp1</text>
<text x="39.6" y="136.3">Dn1</text>
<text x="50.9" y="136.3">Dp2</text>
<text x="50.9" y="133.7">Dn2</text>
<text x="57.7" y="137.5">B5 CC2_1</text>
<text x="57.7" y="135">B6 USB#_P</text>
<text x="57.7" y="132.5">B7 USB#_N</text>
<text x="32.8" y="142.6">A12</text>
<text x="33.8" y="140.1">A9</text>
<text x="39.6" y="138.8">SBU1</text>
<text x="39.6" y="141.4">VBUS</text>
<text x="39.6" y="143.9">GND</text>
<text x="49.9" y="141.4">VBUS</text>
<text x="50.9" y="143.9">GND</text>
<text x="50.9" y="138.8">CC2</text>
<text x="57.7" y="142.6">B1</text>
<text x="57.7" y="140.1">B4</text>
<text x="43.6" y="149.1" transform="rotate(-90 43.6 149.1)">pad</text>
<text x="46.1" y="149.1" transform="rotate(-90 46.1 149.1)">pad</text>
<text x="48.7" y="149.1" transform="rotate(-90 48.7 149.1)">pad</text>
<text x="51.2" y="149.1" transform="rotate(-90 51.2 149.1)">pad</text>
<text x="42.3" y="153.8" transform="rotate(-90 42.3 153.8)">0</text>
<text x="44.9" y="153.5" transform="rotate(-90 44.9 153.5)">1</text>
<text x="47.4" y="153.8" transform="rotate(-90 47.4 153.8)">2</text>
<text x="50" y="153.8" transform="rotate(-90 50 153.8)">3</text>
</g>
<g font-size="1.8" fill="#134f5c">
<text x="193" y="23.2">BL702_JTAG_TMS R56</text>
<text x="193" y="25.7">BL702_JTAG_TDO R57</text>
<text x="193" y="28.3">BL702_JTAG_TDI</text>
<text x="193" y="30.8">BL702_JTAG_TCK R59</text>
<text x="193" y="35.9">BL702_U1RX</text>
<text x="193" y="38.4">BL702_U1TX</text>
<text x="168.5" y="56.6" transform="rotate(-90 168.5 56.6)">UART1_DTR</text>
<text x="171" y="56.6" transform="rotate(-90 171 56.6)">BL702_U1RX</text>
<text x="173.6" y="56.6" transform="rotate(-90 173.6 56.6)">BL702_U1TX</text>
<text x="176.1" y="56.6" transform="rotate(-90 176.1 56.6)">UART1_CTS</text>
<text x="178.6" y="56.6" transform="rotate(-90 178.6 56.6)">UART1_RTS</text>
<text x="181.2" y="56.6" transform="rotate(-90 181.2 56.6)">UART0_RXD</text>
<text x="109.1" y="61.3">UART1_DTR</text>
<text x="128.1" y="86.8">BL702_JTAG_TDI</text>
<text x="128.1" y="89.3">BL702_JTAG_TDO</text>
<text x="209.6" y="89.3">BL702_JTAG_TCK</text>
<text x="214.7" y="86.8">LED1</text>
<text x="128.1" y="94.4">USB_P</text>
<text x="128.1" y="91.9">BL702_JTAG_TMS</text>
<text x="214.7" y="94.4">XOUT</text>
<text x="214.7" y="91.9">UART0_TXD</text>
<text x="128.1" y="97">USB_N</text>
<text x="214.7" y="97">XIN</text>
<text x="16.2" y="130">CC1_1</text>
<text x="74.7" y="130">CC1_1</text>
<text x="86.1" y="130">CC2_1</text>
<text x="223.6" y="127.5">LED0</text>
<text x="16.2" y="135.2">USB#_N</text>
<text x="16.2" y="132.6">USB#_P</text>
<text x="171" y="145.7" transform="rotate(-90 171 145.7)">LED0</text>
<text x="181.2" y="145.7" transform="rotate(-90 181.2 145.7)">PU_CHIP</text>
<text x="208.3" y="144.1">XIN</text>
<text x="264.3" y="154.2">XOUT</text>
<text x="84.9" y="163.2">USB#_N</text>
<text x="84.9" y="168.2">USB#_P</text>
<text x="22.5" y="187.3">USB#_N</text>
<text x="22.5" y="189.9">USB#_P</text>
<text x="55.6" y="187.3">USB_N</text>
<text x="55.6" y="189.9">USB_P</text>
</g>
<g font-size="1.8">
<text x="222.3" y="23.2">22R</text>
<text x="135.1" y="24.4">GND</text>
<text x="140.8" y="28.2">S3</text>
<text x="164.3" y="28.3">GND</text>
<text x="182.2" y="28.3">GND</text>
<text x="209.6" y="28.3">R58</text>
<text x="222.3" y="25.7">22R</text>
<text x="222.3" y="28.3">22R</text>
<text x="243.7" y="27.3">R14</text>
<text x="257.2" y="29.3">GND</text>
<text x="209.6" y="35.9">R60</text>
<text x="222.3" y="30.8">22R</text>
<text x="222.3" y="35.9">22R</text>
<text x="243.7" y="31.3">680K</text>
<text x="168.6" y="38.9">C32</text>
<text x="168.6" y="41">2.2uF/10V</text>
<text x="186.4" y="38.9">C35</text>
<text x="186.4" y="41">2.2uF/10V</text>
<text x="209.6" y="38.4">R61</text>
<text x="222.3" y="38.4">22R</text>
<text x="125.3" y="55.5">R90</text>
<text x="125.3" y="57.5">510R</text>
<text x="135.1" y="54.5">GND</text>
<text x="156.7" y="56.3">GND</text>
<text x="125.3" y="65.7">R91</text>
<text x="236.3" y="65.2">C39</text>
<text x="246.5" y="65.2">C41</text>
<text x="265.6" y="65.2">C43</text>
<text x="275.8" y="65.2">C44</text>
<text x="125.3" y="67.7">33K</text>
<text x="236.1" y="67.7">10pF/50V</text>
<text x="246.2" y="67.7">2.2uF/10V</text>
<text x="265.3" y="67.7">10pF/50V</text>
<text x="275.5" y="67.7">10uF/10V</text>
<text x="231.8" y="77.4">GND</text>
<text x="241.9" y="77.4">GND</text>
<text x="261" y="77.4">GND</text>
<text x="271.2" y="77.4">GND</text>
<text x="122.3" y="78.7">GND</text>
<text x="264.5" y="83.5">DS1</text>
<text x="230" y="86.8">R94</text>
<text x="242.7" y="86.8">510R</text>
<text x="110.1" y="105.1">C29</text>
<text x="110.1" y="107.1">2.2uF/10V</text>
<text x="232.2" y="107.1">10pF/50V</text>
<text x="232.5" y="104.6">C38</text>
<text x="244.9" y="107.1">100nF/25V</text>
<text x="245.2" y="104.6">C40</text>
<text x="105.8" y="116.8">GND</text>
<text x="228" y="116.8">GND</text>
<text x="240.7" y="116.8">GND</text>
<text x="37.8" y="122.4">J11</text>
<text x="264.5" y="124.2">DS2</text>
<text x="110.1" y="130">2.2uF/10V</text>
<text x="110.3" y="127.5">C30</text>
<text x="230" y="127.5">R95</text>
<text x="242.7" y="127.5">510R</text>
<text x="140.8" y="135.2">L5</text>
<text x="143.4" y="132.6">2.2uH</text>
<text x="105.8" y="139.7">GND</text>
<text x="140.6" y="140.8">C31</text>
<text x="140.6" y="142.8">2.2uF/10V</text>
<text x="236.3" y="141.5">U7</text>
<text x="254.7" y="139">GND</text>
<text x="190.2" y="147.1">R92</text>
<text x="190.2" y="149.1">10K</text>
<text x="213.4" y="144.1">R93</text>
<text x="226.1" y="144.1">22R</text>
<text x="238.1" y="145.1">XIN</text>
<text x="238.1" y="148.9">GNDXOUT</text>
<text x="243.3" y="145.1">GND</text>
<text x="136.4" y="152.4">GND</text>
<text x="236.3" y="153">32Mhz无源晶振</text>
<text x="171.2" y="160.6">2.2uF/10V</text>
<text x="171.4" y="158.1">C33</text>
<text x="181.3" y="160.6">2.2uF/10V</text>
<text x="181.6" y="158.1">C34</text>
<text x="191.5" y="160.6">100nF/25V</text>
<text x="191.8" y="158.1">C36</text>
<text x="224.2" y="161.4">GND</text>
<text x="166.9" y="170.3">GND</text>
<text x="177" y="170.3">GND</text>
<text x="187.2" y="170.3">GND</text>
<text x="37.8" y="189.9">R89</text>
<text x="37.8" y="187.3">R88</text>
<text x="50.5" y="189.9">22R</text>
<text x="50.5" y="187.3">22R</text>
</g>
<g font-size="1.8" fill="#f00">
<text x="119.2" y="38.2">SYS_3.3V</text>
<text x="146.5" y="38.2">SYS_3.3V</text>
<text x="230.3" y="57.5">AVDD15</text>
<text x="258.8" y="57.5">SYS_3.3V</text>
<text x="269" y="57.5">SYS_3.3V</text>
<text x="154.9" y="62.4">SYS_3.3V</text>
<text x="187.2" y="62.4">SYS_3.3V</text>
<text x="278.8" y="87.8">SYS_3.3V</text>
<text x="97.8" y="100.5">SYS_5V</text>
<text x="225.7" y="97">AVDD_RF</text>
<text x="237.6" y="97">DCDC_OUT</text>
<text x="125.2" y="105.6">DCDC_OUT</text>
<text x="128.8" y="103.1">VDDCORE</text>
<text x="212.6" y="103.1">AVDD15</text>
<text x="212.6" y="105.6">SYS_3.3V</text>
<text x="103.3" y="119.9">VDDCORE</text>
<text x="154.1" y="131.1">SW_DCDC</text>
<text x="278.8" y="128.5">SYS_3.3V</text>
<text x="185" y="140.3">SYS_3.3V</text>
<text x="157.4" y="151.4">SYS_3.3V</text>
<text x="167.6" y="151.4">SYS_3.3V</text>
</g>
<g font-size="1.7" fill="#c00">
<text x="228.6" y="23.1">PF0_JTAG_MS</text>
<text x="228.6" y="28.2">PF1_JTAG_DI</text>
<text x="228.6" y="25.7">PF3_JTAG_DO</text>
<text x="228.6" y="30.7">PF5_JTAG_CK</text>
<text x="228.6" y="35.9">PB8_UART0_TX</text>
<text x="228.6" y="38.4">PB9_UART0_RX</text>
</g>
<g font-size="1.7">
<text x="75.5" y="134.8">R96</text>
<text x="75.5" y="136.9">5.1K</text>
<text x="86.9" y="134.8">R97</text>
<text x="86.9" y="136.9">5.1K</text>
<text x="41.6" y="158">USB type C 母座16P</text>
</g>
<g font-size="1.7" fill="#800000">
<text x="86.7" y="174.3">SYS_5V</text>
<text x="79" y="181.9">SYS_5V</text>
</g>
<g font-size="1.4" fill="#000080">
<text x="75.9" y="163.2">ESD6</text>
<text x="75.9" y="168.3">ESD7</text>
<text x="75.9" y="173.4">ESD8</text>
</g>
</svg>
